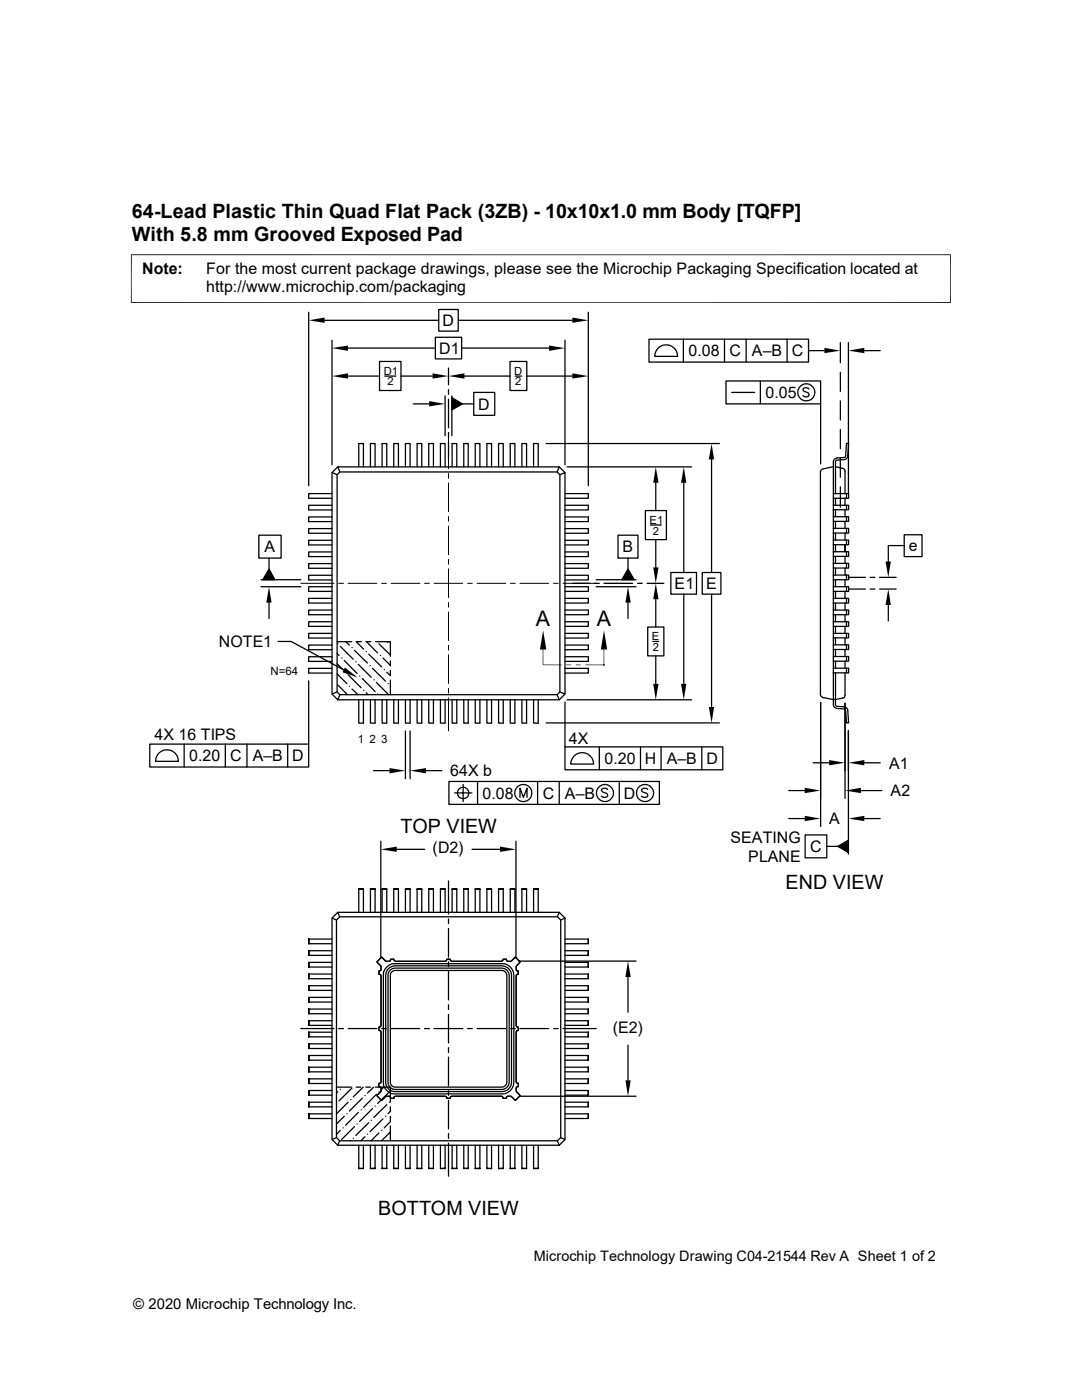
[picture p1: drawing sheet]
<svg xmlns="http://www.w3.org/2000/svg" width="216mm" height="279mm" viewBox="0 0 216 279" stroke-linecap="round" stroke-linejoin="round" font-family="sans-serif">
<g fill="none" stroke="#000" stroke-width=".25">
<path d="M61.6 62.3v34.6M64.8 63.9h22.7M66.3 67.9v24.9M69.4 69.5h17.5M69.4 75.1h6.3M75.7 72.1h4.3v5.8h-4.3zM76.8 75.1h2.2M80 75.1h6.3M86.9 67.3h5.2v4.3h-5.2zM87.5 61.8h3.9v4.3h-3.9zM88.8 79v8M89.5 73.4v3.4"/>
<path d="M89.5 77.8v.9M89.5 79.7v5.7M90.2 79.4l2.1 1.2-2.1 1.2zM90.2 79v8M91.4 63.9h22.8M92.1 69.5h17.5M92.7 75.1h9.1M94.5 78.3h4.2v4.6h-4.2zM101.8 72.1h3.3v5.8h-3.3zM102.8 75.1h1.3M105.1 75.1h9.1M112.7 67.9v24.9"/>
<path d="M117.4 62.3v34.6M129.5 67.7h31.8v4.6h-31.8zM131.3 69.5a2.28 2.28 0 0 1 2.5-.5 2.28 2.28 0 0 1 1.4 2.1h-4.6l.3-1.1zM136.4 67.7v4.6M144.6 67.7v4.6M144.9 76h18.8v4.6h-18.8zM146 78.3h4.6M148.9 67.7v4.6M151.7 76v4.6M157.1 67.7v4.6M161.3 70h3.2M161.4 77.6a.67 .67 0 0 0-.6-.2 .67 .67 0 0 0-.6 .4l.2 .3 .8 .3 .2 .6a.78 .78 0 0 1-1.2 0"/>
<path d="M167.7 68.4v4M167.7 74.3v3.8M169.3 68.4v30.1M172.5 70h3.1M66.3 94.3v44.2l1-.4M66.3 98.5h-4.7v.9h4.7M67.3 94.7l.5-.5h43.4l.5 .5v43.4l-.5 .5h-43.4l-.5-.5zM67.4 93.2l-1.1 1.1 1 .4M71.6 93.2v-4.7h.9v4.7M73.9 93.2v-4.7h.9v4.7M76.2 93.2v-4.7h1v4.7M78.6 93.2v-4.7h.9v4.7"/>
<path d="M80.9 93.2v-4.7h.9v4.7M82.5 80.6h3.1M83.2 93.2v-4.7h1v4.7M85.6 93.2v-4.7h.9v4.7M87.9 93.2v-4.7h.9v4.7M89.5 86.3v1M89.5 88.2v3.4M90.2 93.2v-4.7h.9v4.7M92.3 80.6h2.2M92.5 93.2v-4.7h.9v4.7M94.8 93.2v-4.7h1v4.7M97.2 93.2v-4.7h.9v4.7"/>
<path d="M99.5 93.2v-4.7h.9v4.7M101.8 93.2v-4.7h.9v4.7M104.1 93.2v-4.7h1v4.7M106.5 93.2v-4.7h.9v4.7M109 88.5h34.6M111.2 94.2l.4-1 1.1 1.1M111.6 93.2h-44.2l.4 1M111.7 94.7l1-.4v44.2M112.7 98.5h4.7v.9h-4.7M113.2 93.2h24.8M130.9 96.4v5.5M136.4 96.4v17.9"/>
<path d="M142 91.7v22.6M163.7 80.6v12M166.3 93.1l-2.1 .5-.2 .1-.3 .4v44.5l.3 .5a5.6 5.6 0 0 0 4.4 .1l.2-.4v-4.5M166.3 98.5h3v.9h-3M166.7 92.2l.2-.3 1.5-.2a.8 .8 0 0 0 .8-.7l.1-2.5h-.4l-.2 2.6-.3 .2-1.4 .1a.8 .8 0 0 0-.7 .8v48.4a.8 .8 0 0 0 .7 .8l1.4 .1 .3 .1 .2 2.7h.4l-.1-2.5a.8 .8 0 0 0-.8-.7l-1.4-.1-.2-.2-.1-6.5M166.7 93.1l1.7 .5 .2 .2v4.7M166.7 92.2v6.3M166.7 99.4v1.4M167.7 80v3.8M167.7 85.7v3.8M167.7 91.4v3.9M167.7 97.2v4"/>
<path d="M168.6 99.4v1.4M168.9 98.5v.9M51.6 106.8h4.5v4.6h-4.5zM52.1 117.1h7.9M52.1 115.7h7.9M53.7 113.6l1.2 2.1h-2.4zM53.7 111.4v2.2M66.3 103.2h-4.7v.9h4.7M66.3 107.8h-4.7v1h4.7M66.3 112.5h-4.7v.9h4.7M66.3 117.1h-4.7v.9h4.7M66.3 119.4h-4.7v1h4.7"/>
<path d="M66.3 114.8h-4.7v.9h4.7M66.3 110.2h-4.7v.9h4.7M66.3 105.5h-4.7v.9h4.7M66.3 100.8h-4.7v1h4.7M112.7 119.4h4.7v1h-4.7M112.7 114.8h4.7v.9h-4.7M112.7 110.2h4.7v.9h-4.7M112.7 105.5h4.7v.9h-4.7M112.7 100.8h4.7v1h-4.7M112.7 103.2h4.7v.9h-4.7M112.7 107.8h4.7v1h-4.7M112.7 112.5h4.7v.9h-4.7"/>
<path d="M112.7 117.1h4.7v.9h-4.7M114.3 116.4h3.4M118.6 116.4h1M119 117.1h7.9M119 115.7h7.9M120.5 116.4h5.7M123.3 106.8h4v4.6h-4zM125.3 113.6l1.2 2.1h-2.4zM125.3 111.4v2.2M127.2 116.4h.9M128.8 101.9h4.2v5.8h-4.2zM129.1 116.4h3.4"/>
<path d="M129.8 104.8h2.2M130.9 107.7v5.5M130.9 119.6v5.5M133.9 114.3h5.1v4.3h-5.1zM136.4 118.6v17.9M140.1 114.3h3.7v4.3h-3.7zM142 118.6v22.5M166.3 119.4h3v1h-3M166.3 117.1h3v.9h-3M166.3 114.8h3v.9h-3M166.3 112.4h3v1h-3M166.3 110.1h3v.9h-3"/>
<path d="M166.3 107.8h3v.9h-3M166.3 105.5h3v.9h-3M166.3 103.1h3v1h-3M166.3 100.8h3v.9h-3M166.7 101.7v1.4M166.7 104.1v1.4M166.7 106.4v1.4M166.7 108.7v1.4M166.7 111v1.4M166.7 113.4v1.4M166.7 115.7v1.4M166.7 118v1.4"/>
<path d="M168.6 101.7v1.4M168.6 104.1v1.4M168.6 106.4v1.4M168.6 108.7v1.4M168.6 111v1.4M168.6 113.4v1.4M168.6 115.7v1.4M168.6 118v1.4M168.9 100.8v.9M168.9 103.1v1M168.9 105.5v.9M168.9 107.8v.9"/>
<path d="M168.9 110.1v.9M168.9 112.4v1M168.9 114.8v.9M168.9 117.1v.9M168.9 119.4v1M169.4 117.6h3.3M169.4 115.2h3.3M173.6 117.6h1M173.6 115.2h1M175.5 117.6h3.3M175.5 115.2h3.3M180.4 106.7h3.6v4.4h-3.6z"/>
<path d="M180.4 108.9h-3.2v3.2M53.7 120.3v3.1M55.5 128h2.6l10.5 5.7M61.6 135.9v12.6M66.3 138.5l1.1 1.2 .4-1.1M66.3 121.8h-4.7v.9h4.7M66.3 126.4h-4.7v.9h4.7M66.3 131.1h-4.7v.9h4.7M66.3 133.4h-4.7v.9h4.7M66.3 128.7h-4.7v1h4.7M66.3 124.1h-4.7v.9h4.7M67.3 134.5l1.9 1.9"/>
<path d="M67.3 132.5l1.2 1.1M67.3 130.4l.3 .4M67.3 128.1h2.9M67.4 136.7l1.9 1.9M67.4 128.5h.1M67.9 129l2.6 2.6M68.2 131.3h.1M68.7 131.8l2.5 2.6M69 134.2h.1M69 128.1l.7 .6M69.5 134.7l2.6 2.5M69.7 136.9h.1"/>
<path d="M70.2 137.5l1.2 1.1M70.2 129.2h.1M70.7 129.8l2.6 2.5M71 132.1h.1M71.1 128.1l1.5 1.4M71.1 128.1h1M71.5 132.6l2.6 2.6M71.6 139.7v4.6h.9v-4.6M71.8 134.9h.1M72.3 135.4l2.5 2.6M72.6 137.8h.1M73 128.1h1"/>
<path d="M73.1 138.3l.3 .3M73.1 130h.1M73.1 128.1l2.3 2.2M73.6 130.6l2.6 2.5M73.8 132.8h.1M73.9 139.7v4.6h.9v-4.6M74.3 133.4l2.6 2.5M74.6 135.7h.1M74.9 128.1h3v2.9M75.1 136.2l2.5 2.4M75.4 138.5h.1M75.6 128.5l2.3 2.2"/>
<path d="M75.9 130.8h.1M76.2 139.7v4.6h1v-4.6M76.4 131.3l1.5 1.5M76.7 133.6h.1M77.2 134.2l.7 .6M77.2 128.1l.2 .1M77.4 136.4h.1M77.9 131.9v1M77.9 133.8v1M77.9 135.7v2.9M78.6 139.7v4.6h.9v-4.6M80.9 139.7v4.6h.9v-4.6"/>
<path d="M83.2 139.7v4.6h1v-4.6M85.6 139.7v4.6h.9v-4.6M87.9 139.7v4.6h.9v-4.6M90.2 139.7v4.6h.9v-4.6M92.5 139.7v4.6h.9v-4.6M94.8 139.7v4.6h1v-4.6M97.2 139.7v4.6h.9v-4.6M99.5 139.7v4.6h.9v-4.6M101.8 139.7v4.6h.9v-4.6M104.1 139.7v4.6h1v-4.6M106.5 139.7v4.6h.9v-4.6M111.2 138.6l.4 1.1h-44.2"/>
<path d="M111.7 138.1l1 .4-1.1 1.2M112.7 133.4h4.7v.9h-4.7M112.7 128.7h4.7v1h-4.7M112.7 124.1h4.7v.9h-4.7M112.7 121.8h4.7v.9h-4.7M112.7 126.4h4.7v.9h-4.7M112.7 131.1h4.7v.9h-4.7M113.2 139.7h24.8M120.5 132.7h.1M125.3 120.3v3.1M129.2 125.1h3.3v5.8h-3.3zM130.3 128h1.1"/>
<path d="M130.9 130.9v5.6M166.3 133.4h3v.9h-3M166.3 131h3v1h-3M166.3 128.7h3v.9h-3M166.3 126.4h3v.9h-3M166.3 124.1h3v.9h-3M166.3 121.8h3v.9h-3M166.7 120.4v1.4M166.7 122.7v1.4M166.7 125v1.4M166.7 127.3v1.4M166.7 129.6v1.4"/>
<path d="M166.7 132v1.4M168.6 120.4v1.4M168.6 122.7v1.4M168.6 125v1.4M168.6 127.3v1.4M168.6 129.6v1.4M168.6 132v1.4M168.9 121.8v.9M168.9 124.1v.9M168.9 126.4v.9M168.9 128.7v.9M168.9 131v1"/>
<path d="M168.9 133.4v.9M177.2 120.7v3.2M29.9 148.5h31.7v4.6h-31.7zM31.7 150.3a2.28 2.28 0 0 1 2.5-.5 2.28 2.28 0 0 1 1.4 2.1h-4.6l.3-1.1zM36.7 148.5v4.6M45 148.5v4.6M49.3 148.5v4.6M57.4 148.5v4.6M74.5 153.8h3.2M80.9 145.9v9.5M81.8 145.9v9.5M85 153.8h3.2"/>
<path d="M89.6 156h42v4.5h-42zM90.7 158.2h3.4M92.4 156.5v3.5M95.3 156v4.5M103.8 159.1v-1.8l.6 1.8 .8-1.8v1.8M107.3 156v4.5M109 144.3h34.6M111.6 156v4.5M112.7 149.1h31.5v4.5h-31.5zM112.7 140.1v9M114.6 150.9a2.28 2.28 0 0 1 2.4-.5 2.28 2.28 0 0 1 1.4 2.1h-4.5l.1-.6zM119.6 149.1v4.5"/>
<path d="M121.2 157.6a.71 .71 0 0 0-1.2 .1 1.14 1.14 0 0 0 1.1 .7l.1 .5a.82 .82 0 0 1-1.2 0M123.6 156v4.5M127.8 149.1v4.5M129.2 157.6a.71 .71 0 0 0-1.2 .1l.2 .3 .9 .4 .1 .5a.82 .82 0 0 1-1.2 0M131.9 149.1v4.5M140 149.1v4.5M157.4 157.8h3.2M162.3 152.2h3.1M163.7 140.2v24.7M168.6 140.3v19M169.3 145.8v24.7M171.8 157.8h4.1"/>
<path d="M172.5 152.2h3.1M76 167.9v23.3M79.2 169.5h5.6M89.5 175.8v6.6M94.2 169.5h5.6M103 167.9v23.3M157.4 163.4h3.2M160.7 166.6h4.3v4.6h-4.3zM165 168.9h2.2M167.2 168.9l2.1-1.2v2.4zM172.5 163.4h3.1M61.6 187.4v.9"/>
<path d="M61.6 189.7v1M61.6 192.1v.9M61.6 194.4v.9M61.6 196.7v1M61.6 199.1v.9M66.3 199.1h-4.7v.9h4.7M66.3 196.7h-4.7v1h4.7M66.3 194.4h-4.7v.9h4.7M66.3 192.1h-4.7v.9h4.7M66.3 189.7h-4.7v1h4.7M66.3 187.4h-4.7v.9h4.7M66.3 183.2l.8 .4"/>
<path d="M67.1 183.6l.7-.6h43.4l.7 .6v43.4l-.7 .7h-43.4l-.7-.7zM67.4 182.1l.4 .9M71.6 182.1v-4.7h.9v4.7M73.9 182.1v-4.7h.9v4.7M75.2 192l1-1 .8 .9h.7l.2-.1v-.4h.7l.1 .3 .2 .2h10l.2-.2 .1-.3h.6l.1 .3 .2 .2h10l.2-.2 .1-.3h.6l.1 .4 .2 .1h.7l.8-.9 1 1-.8 .8v.9l.4 .1v.6l-.3 .1-.1 .2v10l.1 .2 .3 .1v.7h-.3l-.1 .3v9.9l.1 .2 .3 .1v.7l-.4 .1v.8l.8 .9-1 .9-.8-.8h-.7l-.2 .1-.1 .3h-.6l-.1-.3-.2-.1h-10l-.2 .1-.1 .3h-.6l-.1-.3-.2-.1h-10l-.2 .1-.1 .3h-.7v-.3l-.2-.1h-.7l-.8 .8-1-.9 .8-.9v-.7l-.1-.1-.3-.1v-.7l.3-.1 .1-.2v-9.9l-.1-.3h-.3v-.7l.3-.1 .1-.2v-10l-.1-.2-.3-.1v-.6l.3-.1 .1-.2v-.7zM76.2 182.1v-4.7h1v4.7M77.2 193l1-.6 .6-.1h21.4a2.31 2.31 0 0 1 2.3 2.3v21.4a2.31 2.31 0 0 1-2.3 2.3h-21.4a2.31 2.31 0 0 1-2.3-2.3v-21.4v-.6zM77.7 193.8l.7-.5 .4-.1h21.4a1.49 1.49 0 0 1 1.4 1.4v21.4a1.49 1.49 0 0 1-1.4 1.4h-21.4a1.42 1.42 0 0 1-1.4-1.4v-21.4zM77.7 193.1l1.1-.4h21.4a1.91 1.91 0 0 1 1.9 1.9v21.4a1.91 1.91 0 0 1-1.9 1.8h-21.4a1.82 1.82 0 0 1-1.8-1.8v-21.4l.3-1.1zM78.1 194l.7-.3h21.4a1.03 1.03 0 0 1 .9 .9v21.4a1.03 1.03 0 0 1-.9 1h-21.4a.94 .94 0 0 1-.9-1v-21.4zM78.6 182.1v-4.7h.9v4.7M80.9 182.1v-4.7h.9v4.7"/>
<path d="M83.2 182.1v-4.7h1v4.7M85.6 182.1v-4.7h.9v4.7M87.9 182.1v-4.7h.9v4.7M89.5 183.4v.9M89.5 185.3v5.7M89.5 191.9v1M89.5 193.8v5.8M90.2 182.1v-4.7h.9v4.7M92.5 182.1v-4.7h.9v4.7M94.8 182.1v-4.7h1v4.7M97.2 182.1v-4.7h.9v4.7M99.5 182.1v-4.7h.9v4.7"/>
<path d="M101.8 182.1v-4.7h.9v4.7M103.5 191.8h23.4M104.1 182.1v-4.7h1v4.7M106.5 182.1v-4.7h.9v4.7M111.6 182.1l-.4 .9M112.7 200h4.7v-.9v.9M112.7 197.7h4.7v-1v1M112.7 195.3h4.7v-.9v.9M112.7 193h4.7v-.9v.9M112.7 190.7h4.7v-1v1M112.7 188.3h4.7v-.9v.9M112.7 183.2l-.8 .4"/>
<path d="M112.7 199.1h4.7M112.7 196.7h4.7M112.7 194.4h4.7M112.7 192.1h4.7M112.7 189.7h4.7M112.7 187.4h4.7M125.3 195v7M60 205.3h6.6M61.6 201.4v.9M61.6 203.7v.9M61.6 206v.9M61.6 208.3v1"/>
<path d="M61.6 210.7v.9M61.6 213v.9M61.6 215.3v.9M61.6 217.6v1M61.6 220v.9M66.3 220h-4.7v.9h4.7M66.3 217.6h-4.7v1h4.7M66.3 215.3h-4.7v.9h4.7M66.3 213h-4.7v.9h4.7M66.3 210.7h-4.7v.9h4.7M66.3 208.3h-4.7v1h4.7M66.3 206h-4.7v.9h4.7"/>
<path d="M66.3 203.7h-4.7v.9h4.7M66.3 201.4h-4.7v.9h4.7M67.1 217h3M67.4 217.9l-.3 .3M67.6 205.3h.9M67.9 217.4h.1M69.5 220l-2.4 2.3M69.5 205.3h5.7M70 219.5h.1M70.2 217.1l-2.6 2.6M71.1 217h.9M72.3 219.2l-2.6 2.5"/>
<path d="M72.5 217l-2 1.9M72.8 218.7h.1M73 217h.9M74.5 217l-1.2 1.1M74.9 217h3v2.9M75.1 218.4l-2.5 2.6M75.6 217.9h.1M76.2 205.3h.9M76.6 217l-.4 .4M77.7 220h.1M77.9 217.7l-2.5 2.5M78.1 205.3h5.7"/>
<path d="M84.7 205.3h1M86.6 205.3h5.7M89.5 200.5v1M89.5 202.4v5.8M89.5 209.1v1M89.5 211v5.7M89.5 217.7v.9M89.5 219.6v5.7M93.3 205.3h.9M95.2 205.3h5.7M101.9 205.3h.9M103.5 218.8h23.4"/>
<path d="M103.8 205.3h5.7M110.4 205.3h1M112.4 205.3h6.6M112.7 218.6h4.7v-1v1M112.7 216.2h4.7v-.9v.9M112.7 213.9h4.7v-.9v.9M112.7 211.6h4.7v-.9v.9M112.7 209.3h4.7v-1v1M112.7 206.9h4.7v-.9v.9M112.7 204.6h4.7v-.9v.9M112.7 202.3h4.7v-.9v.9M112.7 220h4.7"/>
<path d="M112.7 217.6h4.7M112.7 215.3h4.7M112.7 213h4.7M112.7 210.7h4.7M112.7 208.3h4.7M112.7 206h4.7M112.7 203.7h4.7M112.7 201.4h4.7M125.3 208.6v7M61.6 222.3v.9M66.3 222.3h-4.7v.9h4.7M67.1 227l-.8 .4"/>
<path d="M67.1 220.2h.1M67.4 228.6l-1.1-1.2v-44.2l1.1-1.1h44.2l1.1 1.1v44.2l-1.1 1.2M67.8 227.7l-.4 .9M67.9 225.6l-.8 .8M68.5 225.1h.1M68.7 222.8l-1.6 1.5M69.2 222.3h.1M69.9 227.7h.1M70.5 227.2h.1M70.7 224.8l-2.5 2.6M71.2 224.3h.1M71.5 222l-2.5 2.6"/>
<path d="M71.6 228.6v4.6h.9v-4.6M71.6 233.2h.9M72.1 221.5h.1M72.8 226.9l-.8 .8M73.3 226.4h.1M73.6 224.1l-2.6 2.5M73.9 228.6v4.6h.9v-4.6M73.9 233.2h.9M74.1 223.6h.1M74.3 221.2l-2.5 2.6M74.8 220.7h.1M75.6 226.1l-1.6 1.6"/>
<path d="M76.2 225.6h.1M76.2 228.6v4.6h1v-4.6M76.2 233.2h1M76.4 223.3l-2.6 2.5M76.9 222.8h.1M77.2 220.5l-2.6 2.5M77.9 220.9v.9l-.5 .5M77.9 222.8v.9M77.9 224.7v3M77.9 223.9l-1.2 1.2M77.9 225.9l-1.8 1.8M78.6 228.6v4.6h.9v-4.6"/>
<path d="M78.6 233.2h.9M80.9 228.6v4.6h.9v-4.6M80.9 233.2h.9M83.2 228.6v4.6h1v-4.6M83.2 233.2h1M85.6 228.6v4.6h.9v-4.6M85.6 233.2h.9M87.9 228.6v4.6h.9v-4.6M87.9 233.2h.9M89.5 226.2v1M89.5 228.1v6.6M90.2 228.6v4.6h.9v-4.6"/>
<path d="M90.2 233.2h.9M92.5 228.6v4.6h.9v-4.6M92.5 233.2h.9M94.8 228.6v4.6h1v-4.6M94.8 233.2h1M97.2 228.6v4.6h.9v-4.6M97.2 233.2h.9M99.5 228.6v4.6h.9v-4.6M99.5 233.2h.9M101.8 228.6v4.6h.9v-4.6M101.8 233.2h.9M104.1 228.6v4.6h1v-4.6"/>
<path d="M104.1 233.2h1M106.5 228.6v4.6h.9v-4.6M106.5 233.2h.9M111.2 227.7l.4 .9h-44.2M111.9 227l.8 .4M112.7 223.2h4.7v-.9v.9M112.7 220.9h4.7v-.9v.9M112.7 222.3h4.7"/>
<circle cx="160.9" cy="78.3" r="1.72"/>
<circle cx="92.4" cy="158.3" r="1.15"/>
<circle cx="104.4" cy="158.3" r="1.71"/>
<circle cx="120.7" cy="158.3" r="1.71"/>
<circle cx="128.7" cy="158.3" r="1.72"/>
</g>
<g fill="#000">
<path d="M61.6 63.9l3.2-.5v1zM66.3 69.5l3.1-.5v1zM66.3 75.1l3.1-.6v1.1zM86.3 74.5l3.2 .6-3.2 .5zM89.5 75.1l3.2-.6v1.1zM109.6 69l3.1 .5-3.1 .5zM114.2 63.4l3.2 .5-3.2 .5zM114.2 74.5l3.2 .6-3.2 .5zM164.5 69.4l3.2 .6-3.2 .5zM169.3 70l3.2-.6v1.1zM85.6 80.1l3.2 .5-3.2 .5zM90.2 79.4l2.1 1.2-2.1 1.2z"/>
<path d="M130.9 93.2l.5 3.2h-1.1zM136.4 93.2l.5 3.2h-1zM142 88.5l.5 3.2h-1.1zM53.7 113.6l1.2 2.1h-2.4zM125.3 113.6l1.2 2.1h-2.4zM130.3 113.2h1.1l-.5 3.2zM130.9 116.4l.5 3.2h-1.1zM176.7 112.1h1.1l-.6 3.1zM53.7 117.1l.5 3.2h-1.1zM68.8 133.2l2.6 2-3.1-1zM108.4 125.8l.6 3.8h-1.3zM113 132.6h1l-1 .2z"/>
<path d="M113 132.8l1-.2v.2zM114.9 132.6h1l-1 .2zM114.9 132.8l1-.2v.2zM120.5 125.8l.7 3.8h-1.3zM125.3 117.1l.6 3.2h-1.1zM130.3 136.5h1.1l-.5 3.2zM135.9 136.5h1l-.5 3.2zM177.2 117.6l.6 3.1h-1.1zM77.7 153.3l3.2 .5-3.2 .5zM81.8 153.8l3.2-.5v1zM141.4 141.1h1.1l-.5 3.2zM160.6 157.2l3.1 .6-3.1 .5z"/>
<path d="M165.4 151.7l3.2 .5-3.2 .5zM168.6 157.8l3.2-.6v1.1zM169.3 152.2l3.2-.5v1zM76 169.5l3.2-.5v1zM99.8 169l3.2 .5-3.2 .5zM160.6 162.8l3.1 .6-3.1 .5zM167.2 168.9l2.1-1.2v2.4zM169.3 163.4l3.2-.6v1.1zM125.3 191.8l.6 3.2h-1.1zM124.8 215.6h1.1l-.6 3.2z"/>
</g>
<g fill="none" stroke="#000" stroke-width=".2">
<path d="M26.1 50.8h163.6M26.2 50.8v9.7M189.7 50.8v9.7M26.1 60.4h163.6M89.5 87v6.6M89.5 94.5v1M89.5 96.4v5.7M60 116.4h6.6M67.6 116.4h.9M69.5 116.4h5.7M76.2 116.4h.9M78.1 116.4h5.7"/>
<path d="M84.7 116.4h1M86.6 116.4h5.7M89.5 103.1v.9M89.5 105v5.7M89.5 111.6v1M89.5 113.5v5.8M93.3 116.4h.9M95.2 116.4h5.7M101.9 116.4h.9M103.8 116.4h5.7M110.4 116.4h1M112.4 116.4h6.6"/>
<path d="M89.5 120.2v1M89.5 122.1v5.7M89.5 128.8v1M89.5 130.7v5.7M89.5 137.4v.9M89.5 139.3v6.6M108.4 129.6v3.1h3.7M116.8 132.7h3.7M120.5 129.6v3.2"/>
</g>
<g font-size="4.3">
<text x="106.9" y="125">A</text>
<text x="119.1" y="125">A</text>
</g>
<g font-size="3.9">
<text x="26.3" y="43.5">64-Lead Plastic Thin Quad Flat Pack (3ZB) - 10x10x1.0 mm Body [TQFP]</text>
<text x="26.3" y="48">With 5.8 mm Grooved Exposed Pad</text>
<text x="79.9" y="166.3">TOP VIEW</text>
<text x="156.8" y="177.5">END VIEW</text>
<text x="75.5" y="242.5">BOTTOM VIEW</text>
</g>
<g font-size="3.2">
<text x="28.4" y="54.6">Note:</text>
<text x="41.1" y="54.6">For the most current package drawings, please see the Microchip Packaging Specification located at</text>
<text x="41.1" y="58.3">http://www.microchip.com/packaging</text>
<text x="88.3" y="65.1">D</text>
<text x="87.6" y="70.6">D1</text>
<text x="137.4" y="71.1">0.08</text>
<text x="145.6" y="71.1">C</text>
<text x="150" y="71.1">A–B</text>
<text x="158" y="71.1">C</text>
<text x="95.4" y="81.7">D</text>
<text x="152.7" y="79.5">0.05</text>
<text x="52.8" y="110.2">A</text>
<text x="124.2" y="110.2">B</text>
<text x="181.3" y="110">e</text>
<text x="134.6" y="117.6">E1</text>
<text x="140.9" y="117.6">E</text>
<text x="43.6" y="129.1">NOTE1</text>
<text x="30.8" y="147.7">4X 16 TIPS</text>
<text x="113.5" y="148.5">4X</text>
<text x="37.8" y="151.9">0.20</text>
<text x="45.9" y="151.9">C</text>
<text x="50.4" y="151.9">A–B</text>
<text x="58.3" y="151.9">D</text>
<text x="89.8" y="154.9">64X b</text>
<text x="120.6" y="152.5">0.20</text>
<text x="128.7" y="152.5">H</text>
<text x="133.1" y="152.5">A–B</text>
<text x="141" y="152.5">D</text>
<text x="177.4" y="153.4">A1</text>
<text x="96.3" y="159.4">0.08</text>
<text x="108.3" y="159.4">C</text>
<text x="112.7" y="159.4">A–B</text>
<text x="124.5" y="159.4">D</text>
<text x="177.7" y="158.9">A2</text>
<text x="165.4" y="164.5">A</text>
<text x="86.3" y="170.3">(D2)</text>
<text x="145.8" y="168.2">SEATING</text>
<text x="149.3" y="172">PLANE</text>
<text x="161.6" y="170.1">C</text>
<text x="122.3" y="206.1">(E2)</text>
</g>
<text font-size="3" x="26.6" y="261.3">© 2020 Microchip Technology Inc.</text>
<text font-size="2.9" x="106.5" y="251.6">Microchip Technology Drawing C04-21544 Rev A Sheet 1 of 2</text>
<g font-size="2.3">
<text x="54" y="134.7">N=64</text>
<text x="71.4" y="148.2">1 2 3</text>
</g>
<g font-size="2.2">
<text x="76.6" y="74.8">D1</text>
<text x="77.3" y="76.9">2</text>
<text x="102.6" y="74.8">D</text>
<text x="102.8" y="76.9">2</text>
<text x="129.6" y="104.5">E1</text>
<text x="130.3" y="106.7">2</text>
<text x="130.1" y="127.8">E</text>
<text x="130.3" y="129.9">2</text>
</g>
</svg>
